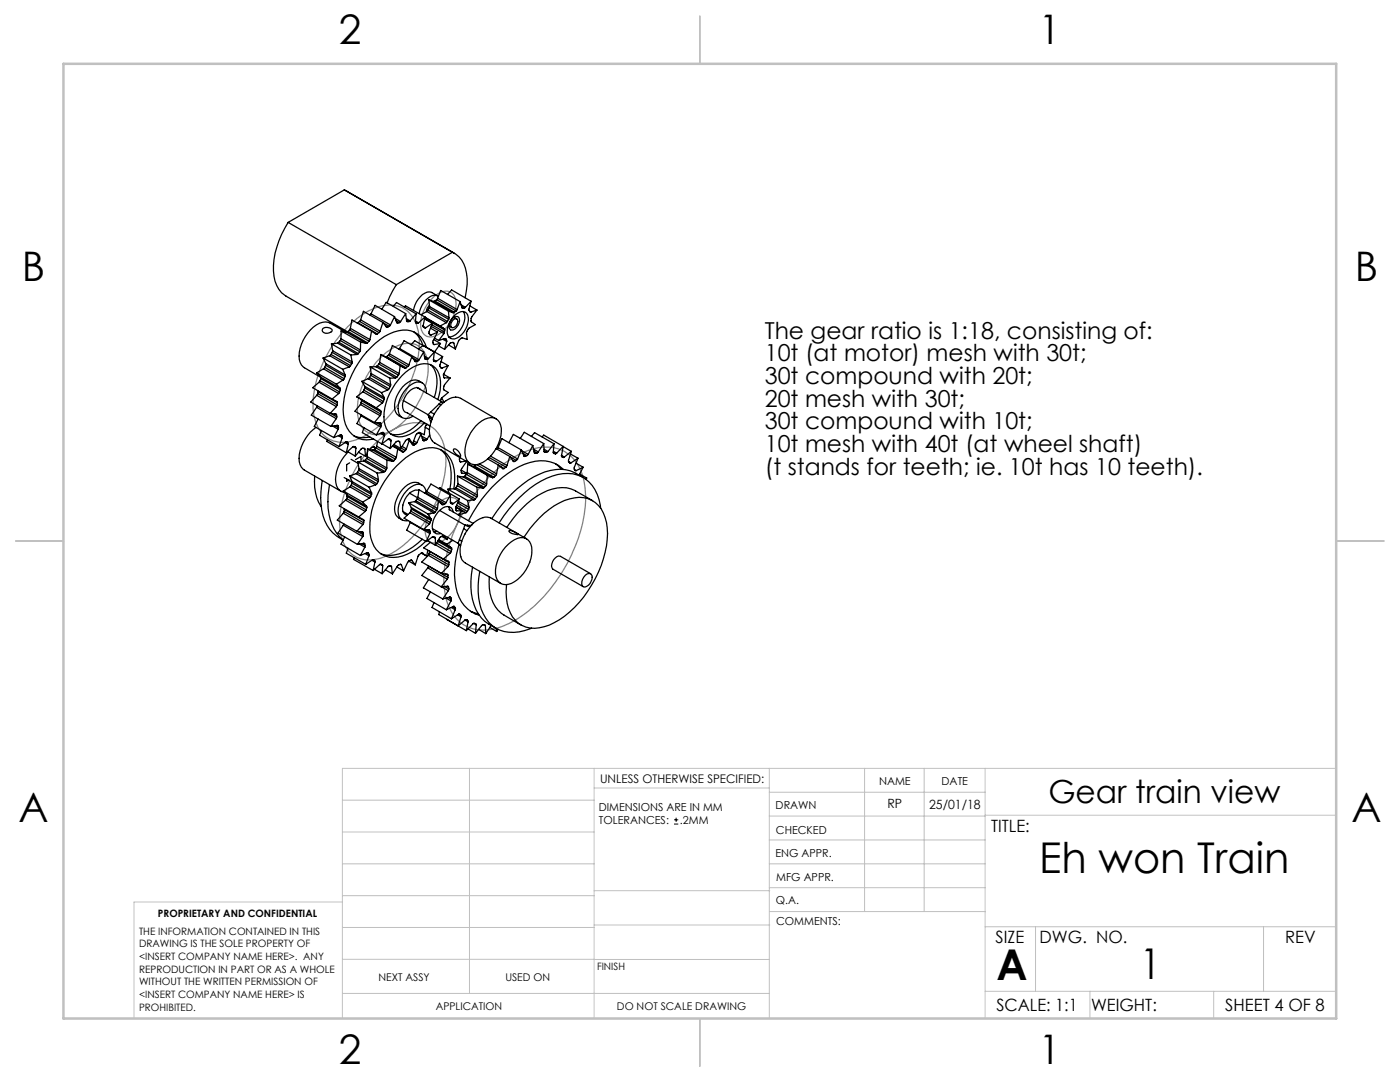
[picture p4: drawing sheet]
<svg xmlns="http://www.w3.org/2000/svg" width="279mm" height="216mm" viewBox="0 0 279 216" stroke-linecap="round" stroke-linejoin="round" font-family="sans-serif">
<path d="M134.5 164.4h.9M134.5 163.6h.9M134.9 163.2v.8" fill="none" stroke="#000" stroke-width=".2"/>
<path d="M86 59.8a3.9 3.9 0 0 1 3.6-1.6 2.64 2.64 0 0 1 1.4 3.1 7.3 7.3 0 0 1-4.6 5.9 2 2 0 0 1-2.4-2.3 7.4 7.4 0 0 1 2-5.1zM69.4 65.2a13.3 13.3 0 0 1 7.9-4.3 5.5 5.5 0 0 1 6.1 4.8 18.5 18.5 0 0 1-2.3 12.2 20.4 20.4 0 0 1-10.1 9.9 5.8 5.8 0 0 1-7.4-2.3 11.9 11.9 0 0 1-.6-8.8 25.2 25.2 0 0 1 6.4-11.5zM75.7 71.6a7.9 7.9 0 0 1 6.7-3 4.3 4.3 0 0 1 3 4.4 15.1 15.1 0 0 1-8.1 13.3 4 4 0 0 1-5.9-3.7 15 15 0 0 1 4.3-11zM74.7 88.7a12.7 12.7 0 0 1 8.6-4.4 5.7 5.7 0 0 1 5.5 5.2 19.4 19.4 0 0 1-2.9 12.8 19.4 19.4 0 0 1-9.9 9.1 5.7 5.7 0 0 1-7.6-3.3 16 16 0 0 1 1.2-11.8 25.5 25.5 0 0 1 5.1-7.6zM97.8 95a18.3 18.3 0 0 1 10.5-5.8 7.5 7.5 0 0 1 8 5.9 23.6 23.6 0 0 1-2.2 15.6 28.8 28.8 0 0 1-12.6 13.8 9.2 9.2 0 0 1-9.1 .1 9.6 9.6 0 0 1-3.8-8.1 29.1 29.1 0 0 1 5.7-17.2l1.5-2zM87.2 100.7a3.1 3.1 0 0 1 3.9-1.1 3.6 3.6 0 0 1 .5 4 6.8 6.8 0 0 1-4.5 4.8 2.13 2.13 0 0 1-2.3-2.6 8 8 0 0 1 2.4-5.1z" fill="none" stroke="#808080" stroke-width=".25"/>
<g fill="none" stroke="#c0c0c0" stroke-width=".2">
<path d="M68.3 159.7h50.3M93.7 153.3v44.9M118.6 153.3v49.9M118.6 157.2h34.9M153.5 153.3v49.9M153.5 158.1h43.1M172.5 153.3v28.6M184.4 153.3v28.6M196.6 153.3v49.9M266.7 153.3h-198.4v49.9M68.3 178.7h50.3M68.3 172.4h50.3"/>
<path d="M68.3 166h50.3M68.3 180h-41.6v23.2M118.6 177.7h35M153.5 167.6h43.1M153.5 162.8h43.1M153.5 172.4h43.1M153.5 177.1h43.1M196.6 162.7h70.1M68.3 198.2h85.2M68.3 191.4l85.2 .1M68.3 185.1h50.3M118.6 184.6h35"/>
<path d="M153.6 181.9h43M196.6 197.8h70.1M196.6 184.9h70.1M206.7 184.9v12.9M217.5 197.8v5.4M242.2 197.8v5.4M252.2 184.9v12.9"/>
</g>
<path d="M139.7 3.2v9.5M3.1 107.9h9.6M266.7 107.9h9.5M139.7 203.2v9.6" fill="none" stroke="#c0c0c0" stroke-width=".25"/>
<path d="M12.7 12.7h254v190.5h-254z" fill="none" stroke="#c0c0c0" stroke-width=".5"/>
<g fill="none" stroke="#000" stroke-width=".25">
<path d="M68.7 37.9l22 12.7M68.7 37.9l-11.2 6.5M68.7 37.9l.5 .2M57.5 44.4a15.4 15.4 0 0 0-2.6 11.7 5.2 5.2 0 0 0 2.2 3l12.3 7.1M57.5 44.4l21.6 12.4M79.1 56.8l-1.8 3.6M79.1 56.8l11.2-6.5a5 5 0 0 1 2.8 4.2 11.3 11.3 0 0 1-.3 4.9M85.6 59.8l3.9 2.3M85.6 59.8l1 .3M85.6 59.8l.1 1.4M87.1 59.8l-.3 .3M87.1 59.8l3.9 2.3"/>
<path d="M87.3 59.5l-.2 .3M87.3 59.1a2.38 2.38 0 0 0-2-.8 4.7 4.7 0 0 0-2.8 3.6M87.3 59.5l3.9 2.3M87.3 59.5l.6-1.5 3.9 2.2M87.5 59.1a1.93 1.93 0 0 0-2.5 .7 5 5 0 0 0-1.3 2.8M89.3 58.7l.8-.8 3.9 2.2M63.2 74.4l3.9 2.3M63.2 74.4l.8 .8M63.2 78.9l-1.2 1.3 3.9 2.3M63.2 78.9l3.9 2.2M63.4 78.5l-.2 .4M63.4 78.5l3.9 2.3"/>
<path d="M63.4 78v.1M63.4 78.1v.4M63.4 78.1l3.9 2.3M63.7 76.3l-1.3 1.1 3.9 2.2M63.7 76.3l3.9 2.2M63.9 76l-.2 .3M63.9 76l3.9 2.2M64 75.2v.3M64 75.5l-.1 .5M64 75.2l3.9 2.3M64 75.5l3.9 2.3M64.5 65.5a1.26 1.26 0 0 1 1.8 .5 1.19 1.19 0 0 1-2 0z"/>
<path d="M64.5 71.4l3.9 2.3M64.5 71.4l.5 1.2M64.6 73.6l3.8 2.2M64.6 73.6l-1.4 .8M64.8 73.3l-.2 .3M64.8 73.3l3.9 2.3M65 72.9l-.2 .4M65 72.9l3.9 2.2M65 72.6v.3M65 72.6l3.9 2.2M65.8 71l3.9 2.2M65.8 71l-1.3 .4"/>
<path d="M66.1 70.7l-.3 .3M66.1 70.7l3.9 2.3M66.1 68.6l3.9 2.2M66.1 68.6l.3 1.4M66.3 79.6l.9 .5 .1 .3M66.3 70.3l-.2 .4M66.3 70.3l3.9 2.3M66.4 70l-.1 .3M66.4 70l3.9 2.2M67.1 76.7l.8 .8M67.4 68.5l3.9 2.2M67.4 68.5l-1.3 .1"/>
<path d="M67.6 78.5l-1.3 1.1M67.6 68.3l-.2 .2M67.6 68.3l3.9 2.3M67.8 78.2l-.2 .3M67.9 77.5v.3M67.9 77.8l-.1 .4M67.9 67.9l-.3 .4M67.9 67.9l3.9 2.3M68.1 67.6l-.2 .3M68.1 67.6l3.8 2.3M68.1 66l3.9 2.3M68.1 66v1.6"/>
<path d="M68.1 66l1.1 .3M68.4 73.7l.5 1.1M68.4 75.8l-1.3 .9M68.7 75.6l-.3 .2M68.9 75.1l-.2 .5M68.9 74.8v.3M68.9 66.2l-3-1.7a3.1 3.1 0 0 0-3.4 .8 7.4 7.4 0 0 0-2.6 7l.6 .9 3.5 2.1M69.2 66.3l3.9 2.2M69.5 66.1l-.3 .2M69.5 66.1l3.8 2.3M69.7 73.2l-1.3 .5M69.7 65.8l-.2 .3"/>
<path d="M69.7 65.8l4 2.3M69.9 65.5l-.2 .3M69.9 65.5l3.9 2.3M69.9 65.5l.3-1.6 4 2.2M70 73l-.3 .2M70 70.8l.3 1.4M70.2 72.6l-.2 .4M70.3 72.2l-.1 .4M71.2 79.2l3.9 2.2M71.2 79.2l.9 .5M71.3 70.7l-1.3 .1M71.4 64.4l-.1 .1"/>
<path d="M71.4 64.4l3.9 2.2M71.5 70.6l-.2 .1M71.8 64.1l-.4 .3M71.8 64.1l3.8 2.3M71.8 70.2l-.3 .4M71.9 69.9l-.1 .3M72 63.8l-.2 .3M72 63.8l.5-1.7 3.9 2.2M72 68.3l-.1 1.6M72 68.3l1.1 .2M72 63.8l3.8 2.3M72.1 79.7v.2"/>
<path d="M72.1 79.7l3.9 2.3M72.1 79.9v.5M72.1 79.9l3.9 2.3M72.2 76.1l3.9 2.3M72.2 76.1l.6 1M72.4 78.2l3.9 2.2M72.4 78.2l-1.2 1M72.6 77.9l-.2 .3M72.6 77.9l3.9 2.2M72.8 77.1v.3M72.8 77.4l-.2 .5M72.8 77.1l3.9 2.2"/>
<path d="M72.8 77.4l3.9 2.3M73.3 68.4l-.2 .1M73.5 75.6l3.9 2.2M73.5 75.6l-1.3 .5M73.7 68.1l-.4 .3M73.7 75.3l-.2 .3M73.7 75.3l3.9 2.3M73.8 67.8l-.1 .3M73.9 73.2l3.9 2.3M73.9 73.2l.2 1.3M74 74.9l-.3 .4M74 74.9l3.9 2.2"/>
<path d="M74 62.6l-.2 .3M74 62.6l3.9 2.2M74 62.6l.9-1.7 3.8 2.3M74.1 74.5l-.1 .4M74.1 74.5l3.9 2.3M74.2 66.1l.8 .6 .3-.1M74.2 66.1l-.4 1.7M75 73.2l3.9 2.2M75 73.2h-1.1M75.3 73l-.3 .2M75.3 73l3.9 2.2M75.6 72.6l-.3 .4"/>
<path d="M75.6 72.6l3.9 2.3M75.6 66.4l-.3 .2M75.8 72.3l-.2 .3M75.8 72.3l3.9 2.2M75.8 66.1l-.2 .3M76 70.7l3.9 2.3M76 70.7l-.2 1.6M76 70.7l.9 .5M76.1 78.4l.6 .9M76.2 61.7l.9-1.4 3.9 2.3M76.4 64.3l.8 1h.2M76.4 64.3l-.6 1.8"/>
<path d="M76.5 64.4l1.2 .7M76.7 79.7l-.2 .4M76.7 79.3v.4M76.9 71.2l3.9 2.2M77 65.1l.4 .2M77.2 71.2h-.3M77.2 71.2l3.8 2.2M77.4 77.8l-1.3 .6M77.5 70.9l-.3 .3M77.5 70.9l3.9 2.2M77.6 77.6l-.2 .2M77.7 65.1l-.3 .2"/>
<path d="M77.7 70.6l-.2 .3M77.7 70.6l.6-1.7 3.9 2.3M77.7 70.6l3.9 2.2M77.8 75.5l.2 1.3M77.9 77.1l-.3 .5M77.9 64.8l-.2 .3M78 76.8l-.1 .3M78.5 61.1l.6-.7 3.9 2.2M78.7 63.2l-.8 1.6M78.7 63.2l.5 1.1M78.9 63.5l1 .7M78.9 75.4l-1.1 .1"/>
<path d="M79.1 64l.6 .4M79.2 64.3l.2 .2M79.2 75.2l-.3 .2M79.5 74.9l-.3 .3M79.7 74.5l-.2 .4M79.7 64.4l-.3 .1M79.7 69.5l-.1 .2M79.7 69.5l.9-1.5 4 2.2M79.7 69.5l3.9 2.3M79.9 73l-.2 1.5M79.9 73l.9 .4M79.9 64.2l-.2 .2"/>
<path d="M80.5 79.9l4.9 2.9M80.7 61.2l.2-.2 3.9 2.3M81 62.6l.1 1.5 .2 .1M81 62.6l-1.1 1.6M81 73.4h-.2M81.1 63.6l.7 .4M81.1 63.9l.5 .3M81.2 64.1l.1 .1M81.3 64.2h.3M81.4 73.1l-.4 .3M81.6 72.8l-.2 .3M81.8 64l-.2 .2"/>
<path d="M82.1 68.8l.7-.8 3.9 2.2M82.2 71.2l.6 .9h.2M82.2 71.2l-.6 1.6M82.4 71.4l1 .6M82.6 66.2a5.3 5.3 0 0 1 1.8 2.8M82.7 72l.3 .1M82.9 64.3l.4 .2M82.9 64.1l.6 .3M83 64.4h.1M83 62.6l-.1 1.6 .1 .2M83 64.4l.3 .1M83 62.6l-1.2 1.4"/>
<path d="M83.1 77.4a3.7 3.7 0 0 0-2.6 4.5l.3 .3 .6 .2M83.1 77.3l5 2.9M83.3 77.4l.6 .3M83.4 72l-.4 .1M83.5 69.6l1-.7 3.8 2.3M83.5 64.4l-.2 .1M83.6 71.8l-.2 .2M84.3 76.4a2.3 2.3 0 0 0-3.4 .3 5.5 5.5 0 0 0-1.9 5.5l.6 .7 .7 .4M84.4 65.1l.5 .3M84.6 70.2l.2 1.3 .1 .2M84.6 70.2l-1 1.6M84.7 71l.8 .5"/>
<path d="M84.7 63.6l1.6 .9M84.8 71.4l.5 .3M84.8 63.4v.2M84.8 63.3l-.4 1.8 .3 .3h.2M84.8 63.3l3 1.8M84.8 63.3l-1.3 1.1M84.8 71.6l.1 .1M84.8 63.4l3.9 2.2M84.8 63.6l4 2.3M84.8 63.6v.1M84.9 71.7h.4M85.1 78.4a1.77 1.77 0 0 0-.8-2 1.77 1.77 0 0 0-2.2 .3 5.6 5.6 0 0 0-2.4 5.9 1.72 1.72 0 0 0 2.7 .4"/>
<path d="M85.1 69.3a4.6 4.6 0 0 0-6.5-3 15.7 15.7 0 0 0-7.7 7.2 14.6 14.6 0 0 0-2 11.1 4.5 4.5 0 0 0 5.7 3M85.2 62.2l3.9 2.2M85.2 62.2l-1.2 .6M85.4 61.9l-.2 .3M85.4 61.9l3.9 2.2M85.5 71.5l-.2 .2M85.7 61.5l-.3 .4M85.7 61.5l3.8 2.2M85.7 61.2v.3M85.7 61a1.38 1.38 0 0 0-.6 1.2M85.7 61.2l3.9 2.2M85.7 66.7l.3 .2"/>
<path d="M85.9 72.8a4.7 4.7 0 0 1 1.2 4.7l-.4 1.8M85.9 65.5l1.4 .8M86 65.1l2.6 1.5M86.2 64.8l2.5 1.5M86.3 64.5l-.7 1.9 .2 .4 .2 .1M86.3 64.5l-1.4 .9M86.5 71.8l.6 .3M86.5 68.7l.1 .1M86.5 72l.2 .1M86.6 72l.3 .2 .2-.1M86.6 72h.1M86.6 60.1l3.9 2.3"/>
<path d="M86.6 67.8l1.3 .7M86.7 70.2l-.1 1.8M86.7 70.2l-1.2 1.3M86.7 67.5l.9 .4M86.8 60.1h-.2M86.8 60.1l3.9 2.2M87.3 66.3l-.9 1.8 .1 .5 .1 .2M87.3 66.3l-1.3 .6M87.4 79.7a6.6 6.6 0 0 0-.5-6.3 3.5 3.5 0 0 0-4.5-.1 12.3 12.3 0 0 0-5.7 10.7 3.3 3.3 0 0 0 5 2.7 9.5 9.5 0 0 0 3-2.4M87.6 69l1.1 .7M87.8 65.1l.9 .5M87.9 68.5l-1.2 1.7"/>
<path d="M87.9 68.5l-1.3 .3M87.9 73.3l.3 .1M88 72.1l1.4 .9M88.1 79.4l.6 .9M88.3 71.2l-.5 1.7 .2 .5h.2M88.3 71.2l-1.2 .9M88.4 67.7l.7 .4M88.5 74.7l1.3 .7M88.6 66.6l-1 1.3M88.6 75.3l.1 .1M88.7 67.6l.4 .3M88.7 66.3l-.1 .3"/>
<path d="M88.7 65.6l.1 .3M88.7 75.4h1.1M88.8 65.9l-.1 .4M88.8 67.6h.2M89 67.6l.1 .3M89 67.6h-.2l-1.2 .3M89.1 64.4l-1.3 .7M89.1 67.9v.2M89.1 68.1l-.4 1.6M89.3 64.1l-.2 .3M89.4 73l-.9 1.6v.7l.2 .1M89.4 73l-1.2 .4"/>
<path d="M89.5 62.1l.1 1.3M89.5 62.1l1 .3M89.5 63.7l-.2 .4M89.5 68.8l1.4 .8M89.6 63.4l-.1 .3M89.6 65.1l.6 .3M89.8 75.4l-1.3 1.8v.5l1 .6-1.4 1.1-.2 .6M90.1 63.7a1.02 1.02 0 0 1 1.5-.3 1.87 1.87 0 0 1-1.7 2.4 1.56 1.56 0 0 1 .2-2.1zM90.3 68.3l.3 .2M90.4 63.9l.5-.3a.86 .86 0 0 1 0 1.5l-.5 .3h-.2a1.02 1.02 0 0 1 .2-1.5zM90.6 68.5l-.1-.2-.6 .1-1.2 1.3M90.6 68.5l.3 1.1"/>
<path d="M90.6 63.1a1.76 1.76 0 0 1 2.5-.6 3.9 3.9 0 0 1-1.4 4.7 1.39 1.39 0 0 1-1.7 .3 1.39 1.39 0 0 1-.7-1.6 4.8 4.8 0 0 1 1.3-2.8zM90.6 63.3l.6 .3M90.7 62.3l-.2 .1M91 62.1l-.3 .2M91.2 61.8l-.2 .3M91.8 60.2l-.6 1.6M91.8 60.2l.4 1.1M92 60.8l.9 .5M92.1 61.2l.5 .3M92.2 61.3l.2 .2M92.2 61.4l.2 .1M92.5 62.2a3.8 3.8 0 0 1-1.5 4.5l-1 .5h-.4"/>
<path d="M92.6 61.5h-.2M92.9 61.3l-.3 .2M93.7 62.1l.3 .2M93.8 61l1.4 .9M94 60.1l-.4 1.7 .2 .4 .2 .1M94 60.1l-1.1 1.2M95.2 61.9l-1.2 1.7v.6l.9 .6-1.4 .7-.4 .8 .1 1.4-.9-.3-.4 .2-.4 .3-.6 1.7M95.2 61.9l-1.2 .4M62.8 95a9.7 9.7 0 0 0 1.3 6.1M63.1 85.3a8 8 0 0 0-3.4 6.8 2.26 2.26 0 0 0 1 1.7l7.3 4.2M63.2 81.3l-1.1 1.5 3.9 2.3M63.2 81.3l3.9 2.2"/>
<path d="M63.3 81l-.1 .3M63.5 83.6l-.8 1.5 3.9 2.2M64.1 85.9l-.3 1 3.9 2.2M64.3 95.9a14 14 0 0 0 1 8.9 7.4 7.4 0 0 0 3.2 3M65.3 87.7l-.1 .4 3.9 2.2M65.8 96.7a12.9 12.9 0 0 0 1.4 9.8l1.3 1.2M65.9 82.5l1.2 .1 .1 .2M66 82.5l1.2 .7M66.4 85l1.1 .7M66.8 82.6l.4 .2M66.9 84.9l.7 .4M67.1 83.5l-1.1 1.6"/>
<path d="M67.1 81.1l-1.2 1.4M67.2 82.8v.4M67.2 83.2l-.1 .3M67.2 84.9l.3 .1M67.3 84.9l.2 .1M67.3 80.8l-.2 .3M67.3 84.9l-1.3 .2M67.3 80.4v.4M67.5 85l.1 .3M67.5 85.7l-.9 1.6M67.5 86.9l.8 .5M67.6 85.3l-.1 .4"/>
<path d="M67.8 86.8l.5 .3M68 86.7l.2 .1M68.2 86.8l.1 .3M68.2 86.8l-.2-.1-1.4 .6M68.3 87.1v.3M68.3 87.4l-.6 1.7M68.5 98l3.9 2.2M68.5 98l.8 .8M68.7 95.3l1.6 .9M68.9 88.3l.6 .4M69 99.8l-1.3 1.1 3.9 2.3M69 99.8l3.9 2.3"/>
<path d="M69.1 88.2l.3 .2M69.2 99.5l-.2 .3M69.2 99.5l3.9 2.2M69.2 95.6v.4l.4-.2M69.2 88.2h.1M69.3 88.2l.1 .2M69.3 88.2h-.3l-1.3 .9M69.3 98.8v.3M69.3 98.8l3.9 2.2M69.3 99.1l-.1 .4M69.3 99.1l3.9 2.2M69.4 90.1l1.5 .9"/>
<path d="M69.4 88.4l.1 .3M69.5 90.2a7.3 7.3 0 0 0-2.3 6.7 1.9 1.9 0 0 0 1.6 1.3M69.5 88.7l-.4 1.6M69.8 95l3.9 2.2M69.8 95l.5 1.1M69.8 92.4l-.6 .3v1.3M69.8 97.2l3.9 2.2M69.8 97.2l-1.3 .8M70.1 96.8l-.3 .4M70.1 96.8l3.9 2.3M70.1 91.7l1.4 .8M70.2 96.4l-.1 .4"/>
<path d="M70.2 96.4l4 2.3M70.3 96.1l-.1 .3M70.3 96.1l3.9 2.3M70.5 89.1l.5 .3M70.6 87a5.2 5.2 0 0 0 3.2 .2M70.9 91.7l1.1-.6v.7M71 89.4l-.1-.2-.3-.1-1.5 1.2M71 89.4l-.1 1.6M71.1 94.5l3.9 2.2M71.1 94.5l-1.3 .5M71.3 94.3l-.2 .2M71.3 94.3l3.9 2.2"/>
<path d="M71.4 92.1l3.9 2.3M71.4 92.1l.2 1.4M71.5 90.2l1.5 .9M71.6 93.8l-.3 .5M71.6 93.8l3.9 2.3M71.6 93.5v.3M71.6 93.5l3.9 2.2M71.9 80.7l3.9 2.2M71.9 80.7l-1.1 1.4 3.9 2.2M72.1 80.4l-.2 .3M72.1 80.4l3.9 2.2M72.1 83l3.9 2.2"/>
<path d="M72.1 83l-.9 1.5 3.9 2.3M72.1 82.8v.2M72.5 91.8l.3 .2M72.5 89.5l.3 .1M72.6 85.3l-.3 1 3.9 2.3M72.6 92l3.9 2.3M72.6 92l-1.2 .1M72.8 89.6l-.1-.1h-.5l-1.3 1.5M72.8 89.6l.2 1.5M72.9 91.8l-.3 .2M72.9 91.8l3.9 2.3M73.2 91.5l-.3 .3"/>
<path d="M73.2 91.5l3.9 2.2M73.3 91.1l-.1 .4M73.3 90.5l-.3 .6M73.3 91.1l3.9 2.3M73.3 89.6l3.9 2.2M73.3 89.6v1.5M73.3 89.6l1.1 .2M73.7 97.2l.5 1.2M73.7 99.4l-1.3 .8M74 99.1l-.3 .3M74.2 98.7l-.2 .4M74.2 98.4v.3"/>
<path d="M74.4 89.8l3.9 2.2M74.6 89.1l.2 .2M74.6 89.1l-.4 .2-.3 .4M74.7 84.3h1.2l.1 .2M74.7 89.7l-.3 .1M74.7 89.7l3.9 2.2M74.8 89.3l.1 .2M75 96.7l-1.3 .5M75 89.4l-.3 .3M75 89.4l3.9 2.2M75.1 81.4l.9 .6M75.1 84.3l1 .6"/>
<path d="M75.2 89l-.2 .4M75.2 89l3.9 2.3M75.2 96.5l-.2 .2M75.3 94.4l.2 1.3M75.4 88.1l-.2 .9M75.5 96.1l-.3 .4M75.5 95.7v.4M75.7 84.3l.3 .2M75.8 82.9l-1.1 1.4M75.9 86.5l.8 .4M76 82v.2M76 84.5l.1 .4"/>
<path d="M76 82.6l-.2 .3M76 85.2l-.9 1.6M76 82.2v.4M76.1 84.9l-.1 .3M76.2 88.5l1.7 1M76.2 86.4l.5 .2M76.3 80.4l-1.2 1M76.4 86.3l.2 .1M76.5 80.1l-.2 .3M76.5 94.3l-1.2 .1M76.6 86.4l.1 .2M76.6 86.4l-.3-.1-1.2 .5"/>
<path d="M76.7 86.6v.3M76.7 86.9l-.5 1.7M76.8 94.1l-.3 .2M77.1 93.7l-.3 .4M77.2 93.4l-.1 .3M77.2 91.8v1.6M77.2 91.8l1.1 .2M77.5 87.6h.2l.3 .3M77.5 87.6l-1.3 1M77.5 87.6l.5 .3M77.7 87.6h.1M78 87.9l-.1 1.6"/>
<path d="M78.3 89l1.1 .6M78.4 88.9l2.2 1.2M78.6 91.9l-.3 .1M78.6 88.7l1.4 .8M78.9 91.6l-.3 .3M79.1 91.3l-.2 .3M79.4 89.6l.9 .6 .3-.1M79.4 89.6l-.3 1.7M79.5 88.1l.3 .1M79.8 88.2l-.1-.1h-.6l-1.2 1.4M79.8 88.2l.2 1.3M80 89.4l.9 .5"/>
<path d="M80.3 89.1l.8 .5M80.9 89.9l-.3 .2M81.1 89.6l-.2 .3M81.3 87.7l.4 .2M81.4 82.4l4.4 2.6M81.6 87.6h.1M81.7 87.9l.7 .9h.2M81.7 87.9l-.6 1.7M81.7 98.4l1.7 .9M81.7 87.6h-.2l-.6 .3-.9 1.6M81.7 87.6l.6 .9M82.1 88.4l.2 .1"/>
<path d="M82.2 88.6l.4 .2M82.4 88.3l.5 .3M82.5 88l.7 .3M82.9 88.6l-.3 .2M83 99.9l-.3 .2M83 99.9l3.9 2.3M83.2 88.3l-.3 .3M83.3 99.6l-.3 .3M83.3 99.6l3.8 2.2M83.4 99.2l-.1 .4M83.4 99.2l3.9 2.3M83.4 99.2l.2-1.5 3.9 2.3"/>
<path d="M83.5 86.4l.5 .3M83.6 97.9a2.54 2.54 0 0 0-2.8 1.7 3.4 3.4 0 0 0-.4 2.3M84 84a6.5 6.5 0 0 1-5.8 2.7l-.3-.1M84 86.7l-.8 1.6M84 86.7l.4 1.1M84.1 87l1.1 .6M84.3 96.8a2.36 2.36 0 0 0-3.5 .4 5.8 5.8 0 0 0-1.8 5.5l.6 .6 .7 .5M84.3 87.5l.6 .3M84.4 87.8l.2 .1M84.9 98.3l-.2 .1M84.9 98.3l3.9 2.2M84.9 85.3l.8 .5"/>
<path d="M84.9 87.8l-.3 .1M85.1 98.1a1.72 1.72 0 0 0-1.2-1.4 1.72 1.72 0 0 0-1.8 .5 5.7 5.7 0 0 0-2.4 5.9 1.55 1.55 0 0 0 1.8 .8M85.1 98.1l-.2 .2M85.1 98.1l3.9 2.2M85.1 98.1l.9-1.5 3.9 2.2M85.2 84.7l-.3 .5-.2 1.5-1-.4-.6 .3-.8 1.9M85.2 87.6l-.3 .2M85.4 82.8a.98 .98 0 0 1 .7 1.2M85.4 82.8l.2 .4M85.6 83.2l.6 .5M85.6 83.2l.4 1.1M85.8 86.8l-.6 .8"/>
<path d="M85.9 82.2l-.5 .6M85.9 82.2l.8 .4M86.1 84a4.2 4.2 0 0 0 .3 4.2l7.4 4.3M87.5 100l.7 .7h.2M87.5 100l-.2 1.5M87.6 97.5l.2-.2 3.9 2.3M87.6 80.6l-1.7 1.6M87.6 80.6l.4 .2M87.9 89.7a6.1 6.1 0 0 1 2.1 5.7l-.2 2.2M88.1 80.2l.5 .1M88.1 80.2l-.5 .4M89.4 97.6l3.9 2.3"/>
<path d="M89.4 97.6l.2 .8M89.9 98.8l.1 1.6M89.9 98.8l-.9 1.5M90.6 97.5a8.1 8.1 0 0 0-1.4-6.9 4.8 4.8 0 0 0-5.4-.8 16.9 16.9 0 0 0-8.8 9.7 12.8 12.8 0 0 0-.7 8.7 4.5 4.5 0 0 0 6 2.7 11.4 11.4 0 0 0 4.7-2.9M90.6 89.6a1.49 1.49 0 0 1 1.3 1.5 1.86 1.86 0 0 1-1.4-1.4zM90.7 97.5l3.9 2.3M90.7 97.5l-1.3 .1M91 97.3l-.3 .2M91 97.3l3.9 2.3M91.3 96.9l-.3 .4M91.3 96.9l3.8 2.3M91.3 95l3.9 2.2"/>
<path d="M91.3 95l1.2 .2M91.3 95l.1 1.6M91.4 96.6l-.1 .3M91.4 96.6l3.9 2.2M91.7 99.6l-1.2 .9M91.7 99.6l-.7 1.5M91.8 91.3l-.1 .5 .2 .4M91.8 92.1l.1 .1M92 93.8l1.2 .7M92.1 94.4h.1M92.2 94.4l1 .1M92.5 95.2l3.9 2.2"/>
<path d="M92.7 95l-.2 .2M92.7 95l4 2.3M93 92l-1.1 .2M93.1 94.7l-.4 .3M93.1 94.7l3.9 2.2M93.1 92.1l-1 1.5-.1 .6 .2 .2M93.2 94.3l-.1 .4M93.2 94.3l3.9 2.3M93.3 99.9l.3 1.3M93.3 92.6l4 2.3M93.3 92.6l-.1 1.7M93.3 92.6l1.1 .5"/>
<path d="M94.4 93.1l3.9 2.2M94.6 99.8l-1.3 .1M94.7 93l-.3 .1M94.7 93l3.9 2.2M94.9 99.6l-.3 .2M94.9 85a4.2 4.2 0 0 1 3.6-1.6 2.39 2.39 0 0 1 1.5 2.7 7.5 7.5 0 0 1-4.8 6.6 2.11 2.11 0 0 1-2.4-2.4 7.7 7.7 0 0 1 2.1-5.3zM95 92.7l-.3 .3M95.1 92.7l3.8 2.2M95.1 99.2l-.2 .4M95.2 97.2l.1 1.6M95.2 97.2l1.2 .2M95.3 98.8l-.2 .4"/>
<path d="M95.7 92.6l3.4 1.9M96.7 97.3l-.3 .1M97 96.9l-.3 .4M97.1 96.6l-.1 .3M97.3 94.9l-.2 1.7M97.3 94.9l1 .4M97.3 91.6l2.1 1.2M97.6 91.3l3.4 1.9M97.9 91l3.3 1.9M98.6 95.2l-.3 .1M98.9 94.9l-.3 .3M99 83.6l-7.1-4.1a3.2 3.2 0 0 0-3.5 1l-1.6 1.9-.7 1.6"/>
<path d="M99 89.5l2.7 1.6M99.1 94.5l-.2 .4M99.4 89.3l-.2 .3M99.4 89.3l.8-1.8 3.8 2.3M99.4 89.3l3.9 2.3M99.4 92.8l.9 .7h.3M99.4 92.8l-.3 1.7M99.6 92.9l1 .6M101 93.2l-.4 .3M101.2 92.9l-.2 .3M101.6 88.3l.8-1.6 3.9 2.2M101.7 91.1l.7 1h.3"/>
<path d="M101.7 91.1l-.5 1.8M101.8 91.2l1.2 .7M102.3 91.9l.4 .2M103 91.9l-.3 .2M103.3 91.6l-.3 .3M103.8 87.5l.8-1.2 3.9 2.2M104 89.8l.6 1.2 .2 .1M104 89.8l-.7 1.8M104.1 89.9l1.3 .8M104.4 90.5l.7 .4M104.5 90.9l.3 .2M105.1 90.9l-.3 .2"/>
<path d="M105.4 90.7l-.3 .2M106 87.1l.7-.8 3.9 2.2M106.3 88.9l.3 1.5 .2 .1M106.3 88.9l-.9 1.8M106.5 89.6l.9 .6M106.6 90l.6 .4M106.6 90.3l.2 .2M107.2 90.4l-.4 .1M107.4 90.2l-.2 .2M108.2 87.2l.3-.4 3.9 2.3M108.5 88.5l.1 1.6 .2 .1M108.5 88.5l-1.1 1.7"/>
<path d="M108.6 90l.5 .2M108.6 89.6l.8 .5M108.6 90.2h.2M108.8 90.2h.3M109.4 90.1l-.3 .1M110.4 90.3l.4 .3M110.5 90.1l.6 .3M110.5 90.4v.1M110.5 90.5l.3 .1M110.6 88.5l-.2 1.7 .1 .3M110.6 88.5l-1.2 1.6M110.9 92.5l1.2 1.2"/>
<path d="M111.1 90.4l-.3 .2M112 90.9l.6 .3M112.1 90.8v.3M112.1 91.1h.1M112.1 91.1l.3 .2 .2-.1M112.4 89.1l-1.3 1.3M112.4 89.1l-.3 1.7M112.4 89.1l1.6 1M112.4 93.7a6.8 6.8 0 0 0-7.7-1.1 23.6 23.6 0 0 0-11.2 11.3M113.5 92.1l.4 .3M113.8 90.6l1.6 .8M114 90.1l-.5 1.8v.2l.2 .3h.2"/>
<path d="M114 90.1l-1.4 1.1M114.7 93.7l.3 .2M115 92.4l1.4 .8M115.4 91.4l-.8 1.9 .1 .5 .3 .1M115.4 91.4l-1.5 1M115.7 94.6l1.4 .8M116.4 95.3a7.9 7.9 0 0 0-8.7-.7 23.2 23.2 0 0 0-9.5 8.9M116.4 93.2l-1.4 .7M116.4 93.2l-.8 1.6M117.1 95.4l-.4 .1M117.1 95.4l-.2 .2M118.3 99.9l-3.4-1.9a6.8 6.8 0 0 0-6.7 .4 20.2 20.2 0 0 0-7.1 6.8"/>
<path d="M68.5 102.4l-1.2 1.4 3.9 2.2M68.5 102.4l3.9 2.3M68.5 104.8l-1 1.6 3.8 2.2M68.5 104.8l3.9 2.3M68.6 104.5l-.1 .3M68.7 102.1l-.2 .3M68.7 102.1l3.9 2.2M68.7 101.5v.2M68.7 101.7v.4M68.7 101.7l3.9 2.2M68.8 107.1l-.7 1.5 3.8 2.2M69.5 109.4l-.4 1 3.9 2.2"/>
<path d="M70.7 111.3l-.1 .3 3.9 2.2M71.2 106l1.2 .2 .1 .2M71.3 106l1.2 .7M71.6 103.2l1 .5v.2M71.7 108.5l1.1 .7M72.1 106.1l.4 .3M72.2 108.5l.6 .3M72.4 107.1l-1.1 1.5M72.4 100.2l.8 .8M72.4 104.7l-1.2 1.3M72.5 106.7l-.1 .4M72.5 106.4v.3"/>
<path d="M72.6 104.3l-.2 .4M72.6 108.4l.2 .1M72.6 103.9v.4M72.8 108.5v.3M72.8 108.5l-.2-.1-1.3 .2M72.8 109.2l-.9 1.6M72.8 108.8v.4M72.8 110.5l.8 .4M72.9 102.1l-1.3 1.1M73.1 101.7l-.2 .4M73.2 101v.3M73.2 110.3l.4 .3"/>
<path d="M73.2 101.3l-.1 .4M73.3 110.3h.2M73.5 110.3l.1 .3M73.5 110.3h-.2l-1.4 .5M73.6 110.6v.3M73.6 110.9l-.6 1.7M74.2 111.8l.6 .3M74.4 111.7l.4 .2M74.5 111.7h.1M74.6 111.7l.2 .2M74.6 111.7h-.3l-1.3 .9M74.7 113.6l1.6 .9"/>
<path d="M74.8 111.9v.2M74.8 112.1l-.3 1.7M75.8 112.6l.6 .3M76.4 112.9l-.2-.3h-.4l-1.3 1.2M76.4 112.9l-.1 1.6M76.9 113.7l1.4 .8M77.9 112.9l.2 .2M78.1 113.1l-.1-.2-.5 .1-1.2 1.5M78.1 113.1l.2 1.4M79.2 113.1l1.3 .8M79.9 112.6l.2 .1M79.9 112.6l-.6 .3-1 1.6"/>
<path d="M80.1 112.7l.4 1.2M80.4 102l1 .7M80.4 102.1l.4 .5 .5 .2M81.6 100.3l.5 1M81.6 100.3l3.8 2.3M81.6 111.9l-1.1 2M81.6 112l1.3 .7M81.8 102.3l-1.2 1.1 3.9 2.3M81.8 102.3l3.9 2.3M81.9 104.2l-.7 1.6 3.9 2.3M81.9 104.2l3.9 2.3M81.9 104.2h.1"/>
<path d="M82 102l-.2 .3M82 102l3.9 2.2M82.1 101.3v.3M82.1 101.6l-.1 .4M82.1 101.3l3.9 2.2M82.1 101.6l3.9 2.2M82.1 111.8h.1M82.2 111.8l-.6 .1M82.2 111.8l.7 .9M82.7 100.1l-1.1 .2M82.7 100.1l3.9 2.2M84.1 110.4l1.1 .5"/>
<path d="M84.2 110.4l-.7 .4-.6 1.9M84.2 110.4h.1M84.2 110.4l1 .5M84.3 107.6a9.6 9.6 0 0 1-7.3 3.2l-1.1-.3M84.5 105.7h1.2l.1 .1M84.9 105.7l.9 .5M85.3 107.9l1.6 .9M85.4 113.3l.1-.3 3.9 2.2M85.4 113.3l3.9 2.3M85.4 113.3l-1.2 1.5 3.9 2.3M85.4 109.8l-.2 1.1M85.4 102.6l.6 .9"/>
<path d="M85.5 110.8l3.9 2.3M85.5 110.8l-1.3 1.3 3.9 2.3M85.5 105.7l.3 .1M85.5 115.6l-1 1.7 3.9 2.2M85.7 110.5l-.2 .3M85.7 110.5l3.9 2.2M85.7 104.6l-1.2 1.1M85.7 110v.5M85.7 110l3.9 2.3M85.7 110h.1M85.8 105.8v.4M85.8 106.5l-.7 1.6"/>
<path d="M85.8 106.2v.3M85.9 104.2l-.2 .4M85.9 108.2l-1.3 1.1 3.9 2.2M85.9 118.1l-.7 1.3 3.9 2.3M86 103.8l-.1 .4M86 103.5v.3M86.3 105.5l5.1 2.9M86.4 107.1l.5 .3M86.6 102.3l-1.2 .3M86.9 102.2l-.3 .1M86.9 107.4l-.1-.2-.4-.1-1.3 1M86.9 107.4v1.4"/>
<path d="M86.9 108.7l2.9 1.7M87.1 101.8l-.2 .4M87.1 108.4l2.9 1.7M87.3 106l-.7 .1M87.3 101.5l-.2 .3M87.3 108l2.8 1.6M87.5 107.8l2.6 1.5M87.6 107.7l1.6 .9M87.7 101.8l5.1 3M87.9 100.4l.5 .3M88.1 117.1l1.3-.1 .1 .1M88.1 114.4l1.2 .2 .1 .2"/>
<path d="M88.1 117.1l1.4 .8M88.2 107l1.1 .7M88.5 111.5l1 .5 .1 .3M88.5 106.9h.1M88.5 106.9l-.6 .2-1 1.7M88.5 106.9l.8 .8M88.7 117l.9 .5M88.8 100.5l-.4 .2M89 114.5l.4 .3M89 100.3l-.2 .2M89 119.3l1 .6M89.2 108.6l.9 .7"/>
<path d="M89.3 115.6l-1.2 1.5M89.3 117l.2 .1M89.3 107.2v.5M89.4 115.2l-.1 .4M89.4 114.8v.4M89.4 113.1l-1.3 1.3M89.5 117.9l-1.1 1.6M89.5 119.2l.6 .4M89.5 117.1l.1 .4M89.5 101.1l.2 .6M89.6 117.5l-.1 .4M89.6 112.7l-.2 .4"/>
<path d="M89.6 112.3v.4M89.6 101.7l4.8 2.8M89.7 119.1l.3 .1M89.7 119.1l-1.3 .4M89.8 110.4l-1.3 1.1M89.9 100.2l.6 .3M89.9 100.3l.3 .2M90 119.2l.1 .4M90 100.4h.1M90 100.4l.2 .1M90 119.9l-.9 1.8M90 110.1l-.2 .3"/>
<path d="M90.1 119.6l-.1 .3M90.1 109.3v.3M90.1 109.6l-.1 .5M90.4 107.8l-1.2 .8M90.5 102.2a1.24 1.24 0 0 0-.8-1.1 1.24 1.24 0 0 0-1.3 .3 4.3 4.3 0 0 0-1.9 4.6 1.1 1.1 0 0 0 1.5 .4M90.5 100.5h-.3M90.9 101.2l1.4 .8M91 101.1l-.1 .3 .3 .5M91 101.1l2 1.2M91.1 101.8l.1 .1M91.1 100.8l2.2 1.3M91.2 101.9l1.1 .1"/>
<path d="M91.3 100.4l2.2 1.2M91.4 108.4l.5 .5M91.5 100l2.1 1.2M91.5 102.6l.2 .1M91.6 108.6a16.1 16.1 0 0 0 0 10.6 6.3 6.3 0 0 0 4 3.6M91.7 102.7v.2M91.7 107.7l.4 .3M91.7 107.7l-.3 .7M92.3 102l-.9 .7M92.5 105.5l.7 .4M92.5 105.5l-.8 2.2M92.8 104.8a1.07 1.07 0 0 0 1.4 0"/>
<path d="M92.8 104.8l-.3 .7M92.8 104.8h.4M93 102.3l-1.3 .4M93.2 104.8l.6 .2M93.2 104.8h.8M93.3 102.1l-.3 .2M93.5 101.6l-.2 .5M93.6 101.2l-.1 .4M94.3 113.2a13.5 13.5 0 0 0 1.2 9.3 7.4 7.4 0 0 0 3.5 2.9M95.7 114a14.1 14.1 0 0 0 .7 8.5 6.5 6.5 0 0 0 8.3 3.3l1.4-.5M97.6 115.1a7.8 7.8 0 0 0 3 7.6l3.4 2M101.5 108.6a3.4 3.4 0 0 1 3.4-1.2 2.87 2.87 0 0 1 1.2 3.2 7.4 7.4 0 0 1-4.6 6 2.02 2.02 0 0 1-2.6-2.2 7.8 7.8 0 0 1 2.6-5.8z"/>
<path d="M101.6 105.9h.6l1.2 .7v.1l-.6-.1a1.09 1.09 0 0 1-1.2-.7zM104.6 107.2a17.3 17.3 0 0 1 9.1-7.6 5.5 5.5 0 0 1 7.3 4.6 19.5 19.5 0 0 1-3.7 13.8 17.3 17.3 0 0 1-8.7 7.1 5.4 5.4 0 0 1-7.1-3.7 11.8 11.8 0 0 1-.4-4.7M105.1 107.5l-7.1-4.1a3.3 3.3 0 0 0-3.8 1.3 7.1 7.1 0 0 0-2.2 6.6l.4 .6 .5 .5 7 4M116.8 114.8a.77 .77 0 0 1 1.1-.3 .77 .77 0 0 1 .2 1.1 1.83 1.83 0 0 1-1.6 1.5 1.32 1.32 0 0 1 0-2zM117.9 114.5l-6-3.5a1.5 1.5 0 0 0-1.8 1.5 .98 .98 0 0 0 .3 1.1l6 3.5M119.9 101.4a7.1 7.1 0 0 0-5.6-6.9 11.9 11.9 0 0 0-8.5 2.9 26.2 26.2 0 0 0-6.2 7M86.6 120.3l-.4 .9 3.9 2.3M87.7 122.1l-.1 .5 3.8 2.3M89.2 123.6l3.9 2.2M90.1 121.2l.7 .5M90.4 121.1l.5 .3M90.6 121l.1 .1"/>
<path d="M90.7 121.1l.2 .3M90.7 121.1l-.2-.1-1.4 .7M90.8 121.7l-.7 1.8M90.9 121.4l-.1 .3M91.3 122.7l.7 .4M91.5 122.5l.5 .3M91.7 122.5l.1 .1M91.8 122.6l.2 .2M91.8 122.6l-.3-.1-1.4 1M92 122.8v.3M92 123.1l-.6 1.8M92.8 123.7l.6 .4"/>
<path d="M92.8 123.7l-1.4 1.2M93 123.6l.3 .2M93.1 123.6l.3 .3v.2M93.1 123.6l-.3 .1M93.1 123.6h.1M93.4 125.5l1.5 .9M93.4 124.1l-.3 1.7M93.9 122l1.6 .5M94.5 124.4l.5 .3M95 124.7l-.1-.2-.4-.1-1.4 1.4M95 124.7l-.1 1.7M95.5 125.6l1.4 .8"/>
<path d="M96.6 124.7l.3 .1M96.9 124.8l-.2-.1h-.5l-1.3 1.7M96.9 124.8v1.6M97.8 125.2l1.3 .8M98 124.8l-1.1 1.6M99 125.4l.1 .6M99.4 125.6l-.3 .4"/>
</g>
<g font-size="8.5">
<text x="207.4" y="174.2">Eh won Train</text>
<text x="198.9" y="195.5">A</text>
<text x="227.5" y="195.4">1</text>
</g>
<g font-size="8.1">
<text x="67.6" y="8.9">2</text>
<text x="207.3" y="8.9">1</text>
<text x="4.4" y="56.2">B</text>
<text x="270.4" y="56.2">B</text>
<text x="3.7" y="164.1">A</text>
<text x="269.7" y="164.1">A</text>
<text x="67.6" y="212.4">2</text>
<text x="207.3" y="212.4">1</text>
</g>
<text font-size="6.3" x="209.2" y="160.2">Gear train view</text>
<g font-size="4.7">
<text x="152.6" y="67.5">The gear ratio is 1:18, consisting of:</text>
<text x="152.6" y="72.1">10t (at motor) mesh with 30t;</text>
<text x="152.6" y="76.6">30t compound with 20t;</text>
<text x="152.6" y="81.1">20t mesh with 30t;</text>
<text x="152.6" y="85.7">30t compound with 10t;</text>
<text x="152.6" y="90.2">10t mesh with 40t (at wheel shaft)</text>
<text x="152.6" y="94.7">(t stands for teeth; ie. 10t has 10 teeth).</text>
</g>
<g font-size="3.4">
<text x="197.8" y="166">TITLE:</text>
<text x="198.7" y="188.1">SIZE</text>
<text x="207.5" y="188.1">DWG. NO.</text>
<text x="256.5" y="188.2">REV</text>
<text x="198.8" y="201.7">SCALE: 1:1</text>
<text x="217.7" y="201.8">WEIGHT:</text>
<text x="244.5" y="201.7">SHEET 4 OF 8</text>
</g>
<g font-size="2.5">
<text x="177.1" y="161.3">RP</text>
<text x="185.4" y="161.4">25/01/18</text>
</g>
<text font-size="2.4" x="119.8" y="156.2">UNLESS OTHERWISE SPECIFIED:</text>
<g font-size="2.2">
<text x="119.5" y="161.8">DIMENSIONS ARE IN MM</text>
<text x="154.8" y="161.4">DRAWN</text>
<text x="175.4" y="156.6">NAME</text>
<text x="187.9" y="156.7">DATE</text>
<text x="119.5" y="164.4">TOLERANCES:</text>
<text x="135.7" y="164.4">.2MM</text>
<text x="154.9" y="166.3">CHECKED</text>
<text x="154.8" y="171">ENG APPR.</text>
<text x="154.9" y="175.7">MFG APPR.</text>
<text x="154.9" y="180.4">Q.A.</text>
<text x="154.9" y="184.6">COMMENTS:</text>
</g>
<g font-size="2.1">
<text x="75.5" y="195.7">NEXT ASSY</text>
<text x="100.9" y="195.7">USED ON</text>
<text x="86.9" y="201.5">APPLICATION</text>
<text x="123.1" y="201.6">DO NOT SCALE DRAWING</text>
</g>
<g font-size="2">
<text x="31.5" y="182.9">PROPRIETARY AND CONFIDENTIAL</text>
<text x="27.8" y="186.5">THE INFORMATION CONTAINED IN THIS</text>
<text x="27.8" y="189">DRAWING IS THE SOLE PROPERTY OF</text>
<text x="27.8" y="191.6">&lt;INSERT COMPANY NAME HERE&gt;. ANY</text>
<text x="27.8" y="194.1">REPRODUCTION IN PART OR AS A WHOLE</text>
<text x="27.8" y="196.6">WITHOUT THE WRITTEN PERMISSION OF</text>
<text x="119.1" y="193.5">FINISH</text>
<text x="27.8" y="199.1">&lt;INSERT COMPANY NAME HERE&gt; IS</text>
<text x="27.8" y="201.7">PROHIBITED.</text>
</g>
</svg>
